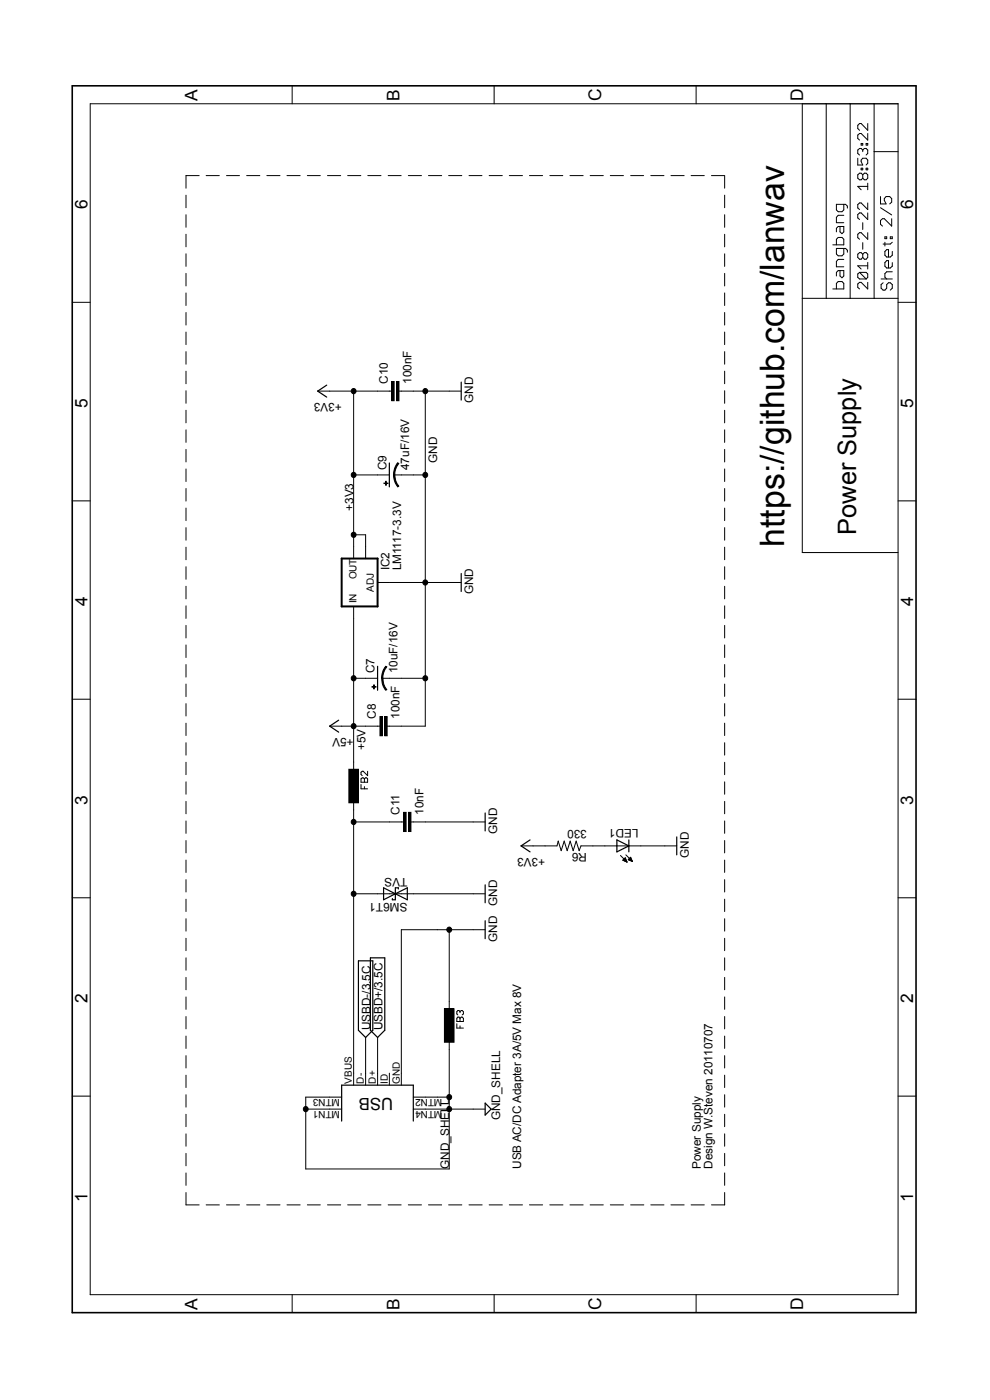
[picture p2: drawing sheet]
<svg xmlns="http://www.w3.org/2000/svg" width="210mm" height="297mm" viewBox="0 0 210 297" stroke-linecap="round" stroke-linejoin="round" font-family="sans-serif">
<g fill="none" stroke="#000" stroke-width=".21">
<path d="M62 18.2v3.8M104.8 18.2v3.8M147.7 18.2v3.8M19.1 22h171.4v252.7h-171.4zM42.2 37.3h-2.7v2.6M43.7 37.3h2.8M48 37.3h2.8M52.3 37.3h2.8M56.6 37.3h2.8M60.9 37.3h2.8M65.2 37.3h2.7M69.5 37.3h2.8"/>
<path d="M73.7 37.3h2.8M78 37.3h2.8M82.3 37.3h2.8M86.6 37.3h2.8M90.9 37.3h2.8M95.2 37.3h2.8M99.5 37.3h2.7M103.8 37.3h2.8M108 37.3h2.8M112.3 37.3h2.8M116.6 37.3h2.8M120.9 37.3h2.8"/>
<path d="M125.2 37.3h2.8M129.5 37.3h2.7M133.8 37.3h2.7M138 37.3h2.8M142.3 37.3h2.8M146.6 37.3h2.8M150.9 37.3h2.8M153.7 37.3v2.6M170.2 22v95.2h20.3M175.3 22v41.3M180.3 22v41.3M181.9 33.6v1.4h1.1l-.3-.7v-.3l.3-.4h.7l.4 .4v.6l-.4 .4"/>
<path d="M182.7 30.4h.3v.4h-.3zM182.7 35.7h.3v.3h-.3zM183 31.8l.3-.3h.4l.4 .3v.8l-.4 .3M183 37.1l.3-.4h.4l.4 .4v.7l-.4 .3h-.4l-.3-.3M183 31.8l-.3-.3h-.4l-.4 .3v.8l.4 .3M183 37.1l-.3-.4h-.4l-.4 .4v.7l.4 .3h.4l.3-.3M183 31.8v.4M183 37.1v.7M183.7 30.4h.4v.4h-.4zM183.7 35.7h.4v.3h-.4zM184.1 26.2v1.4l-1.4-1.4h-.4l-.4 .4v.7l.4 .3M184.1 28.3v1.4l-1.4-1.4h-.4l-.4 .4v.7l.4 .3"/>
<path d="M184.1 38.9v1.4M184.1 39.5h-2.2l.8 .8M185.4 32.2h5.1M185.4 22v41.3M39.5 41.4v2.7M39.5 45.6v2.6M39.5 49.7v2.7M39.5 53.8v2.7M39.5 58v2.7M153.7 41.4v2.7M153.7 45.6v2.6M153.7 49.7v2.7"/>
<path d="M153.7 53.8v2.7M153.7 58v2.7M176.7 51.9h2.3v-1.1l-.4-.4h-.8l-.4 .4v1.1M178.2 48v1.2l.4 .4 .4-.4v-1.2h-1.2l-.4 .4v.8M178.2 57.4v1.1l.4 .4 .4-.4v-1.1h-1.2l-.4 .4v.7M179 43.3v1.2l-.4 .4h-.8l-.4-.4v-1.2h2l.3 .4v.5M179 52.7v1.2l-.4 .4h-.8l-.4-.4v-1.2h2l.3 .4v.4M179 45.7h-1.2l-.4 .4v1.1h1.6M179 55h-1.2l-.4 .5v1.1h1.6M182.3 57.8h1.4l.4 .3v.7l-.4 .4M182.3 57.8l-.4 .3v.7l.4 .4h1.4M182.3 57.8l1.4 1.4"/>
<path d="M183 53.9l.3-.3h.4l.4 .3v.7l-.4 .4h-.4l-.3-.4M183 53.9l-.3-.3h-.4l-.4 .3v.7l.4 .4h.4l.3-.4M183 47.2v1.5M183 51.5v1.4M183 53.9v.7M184.1 43.1v1.3l-1.4-1.3h-.4l-.4 .3v.7l.4 .3M184.1 45.2v1.4l-1.4-1.4h-.4l-.4 .3v.7l.4 .4M184.1 49.4v1.4l-1.4-1.4h-.4l-.4 .3v.7l.4 .4M184.1 55.7v1.4M184.1 59.9v1.4l-1.4-1.4h-.4l-.4 .3v.8l.4 .3M184.1 56.4h-2.2l.8 .7M186.8 41.7v1.6h1.2l-.4-.8v-.4l.4-.4h.7l.4 .4v.8l-.4 .4"/>
<path d="M186.8 44.1l2.3 1.5M186.9 59.2h2.4M187.3 60l-.4 .4v.7l.4 .5h.4l.4-.5v-.7l.4-.4h.3l.5 .4v.7l-.5 .5M187.7 50.2h.4v.4h-.4zM187.7 51.4v.8M188.8 50.2h.5v.4h-.5zM189.1 46.4v1.6l-1.5-1.6h-.4l-.4 .4v.8l.4 .4M189.3 53.3v.8l-.5 .4h-.7l-.4-.4v-.8l.4-.3h.4v1.5M189.3 55.7v.8l-.5 .4h-.7l-.4-.4v-.8l.4-.4h.4v1.6M189.3 57.7h-1.2l-.4 .3v.8l.4 .4M189.3 51.4l-.5 .4h-1.5M15.3 64.1h3.8"/>
<path d="M39.5 62.1v2.7M39.5 66.3v2.7M39.5 70.4v2.7M39.5 74.6v2.7M39.5 78.7v2.7M153.7 62.1v2.7M153.7 66.3v2.7M153.7 70.4v2.7M153.7 74.6v2.7M153.7 78.7v2.7M170.2 63.3h20.3M176.7 61.3h2.3v-1.2l-.4-.4h-.8l-.4 .4v1.2"/>
<path d="M190.5 64.1h3.8M39.5 82.9v2.7M39.5 87v2.7M39.5 91.2v2.7M39.5 95.3v2.7M39.5 99.5v2.7M67.4 83h15.7M75 83v35.5M83.1 80.9h.5v4.1h-.5zM84.1 80.9h.5v4.1h-.5zM84.4 98.2l.2 .1a3.8 3.8 0 0 0-.9 2.5h-.2a4 4 0 0 1 .9-2.6zM84.6 83h13.2"/>
<path d="M90.2 83v71.1h-8.1M153.7 82.9v2.7M153.7 87v2.7M153.7 91.2v2.7M153.7 95.3v2.7M153.7 99.5v2.7M15.3 106.3h3.8M39.5 103.6v2.7M39.5 107.8v2.6M39.5 111.9v2.7M39.5 116.1v2.6M75 113.5h2.6v5"/>
<path d="M75 100.8h7.6M81.4 102.5l.9 .1zM81.8 102.1l.1 .9zM83.5 100.8h.2a3.8 3.8 0 0 0 .9 2.3l-.2 .2a3.9 3.9 0 0 1-.9-2.5zM83.6 100.8h6.6M153.7 103.6v2.7M153.7 107.8v2.6M153.7 111.9v2.7M153.7 116.1v2.6M190.5 106.3h3.8M39.5 120.2v2.7M39.5 124.4v2.6"/>
<path d="M39.5 128.5v2.7M39.5 132.7v2.6M39.5 136.8v2.7M75 128.7v35.5M80.1 123.6h17.7M153.7 120.2v2.7M153.7 124.4v2.6M153.7 128.5v2.7M153.7 132.7v2.6M153.7 136.8v2.7M15.3 148.3h3.8M39.5 141v2.6"/>
<path d="M39.5 145.1v2.7M39.5 149.3v2.6M39.5 153.4v2.6M39.5 157.6v2.6M69.9 154.1h10.7M75 143.9h5.1M78.9 145.7l.9 .1zM79.3 145.3l.1 .8zM80.6 152h.5v4.1h-.5zM81 143.9h.2a3.5 3.5 0 0 0 .8 2.4l-.2 .1a3.4 3.4 0 0 1-.8-2.5zM81.1 143.9h9.1M81.6 152h.5v4.1h-.5z"/>
<path d="M81.8 141.4l.2 .1a3.8 3.8 0 0 0-.8 2.4h-.3a4 4 0 0 1 .9-2.5zM153.7 141v2.6M153.7 145.1v2.6M153.7 149.3v2.6M153.7 153.4v2.6M153.7 157.6v2.6M190.5 148.3h3.8M39.5 161.7v2.6M39.5 165.9v2.6M39.5 170v2.6M39.5 174.2v2.6M39.5 178.3v2.6"/>
<path d="M74 163.2h2v7.1h-2zM75 169.3v60.9M75 174.4h10.6M76.6 166.4v.9h1.4M76.6 165.2l.2-.2 .5 .2 .5-.2 .2 .2v.7h-1.4zM77.3 165.2v.7M77.3 166.9v.4M78 163.6v.9l-1-.9h-.2l-.2 .2v.5l.2 .2M85.6 172.3h.5v4.1h-.5zM86.7 172.3h.5v4.1h-.5zM87.2 174.4h15.7M110.5 179.5h7.7l.2-1.1 .6 2.1 .7-2.1 .6 2.1 .6-2.1 .7 2.1 .6-2.1 .7 2.1 .3-1h20.4"/>
<path d="M153.7 161.7v2.6M153.7 165.9v2.6M153.7 170v2.6M153.7 174.2v2.6M153.7 178.3v2.6M15.3 190.5h3.8M39.5 182.5v2.6M39.5 186.6v2.6M39.5 190.8v2.6M39.5 194.9v2.6M39.5 199.1v2.6M75 189.6h27.9"/>
<path d="M95.3 197.2v17.8M102.9 197.2h-17.8v33M131.6 181.5l1.4 1.4M132.2 182.4v.1M132.3 182.3v.2M132.4 182.2v.4M132.5 182.2v.4M132.5 182.1v.6M132.6 182l-.5 .5 .9 .4M132.6 182l.4 .9M132.6 182v.7M132.7 182.2v.6"/>
<path d="M132.8 181.4l1.4 1.4M132.8 182.4v.4M132.9 182.6v.2M133 182.8v.1M133.3 182.4l.5-.5 .4 .9zM133.3 182.3v.1M133.4 182.2v.3M133.5 182.1v.4M133.6 182v.5M133.7 181.9v.6M133.8 181.9v.7M133.9 182.1v.5"/>
<path d="M133.9 182.3v.4M134.1 182.5v.2M134.2 182.7v.1M153.7 182.5v2.6M153.7 186.6v2.6M153.7 190.8v2.6M153.7 194.9v2.6M153.7 199.1v2.6M190.5 190.5h3.8M39.5 203.2v2.6M39.5 207.3v2.7M39.5 211.5v2.6"/>
<path d="M39.5 215.6v2.7M39.5 219.8v2.6M94.3 214h2v7.1h-2zM96.9 217.2v.9h1.4M97.1 215.8h.3l.2 .2 .4-.2 .3 .2v.7h-1.4v-.7zM97.6 214.6l-.2-.2h-.3l-.2 .2v.5l.2 .2M97.6 214.6v.2M97.6 216v.7M97.6 217.6v.5M97.6 214.6l.2-.2 .5 .2v.5l-.3 .2M153.7 203.2v2.6M153.7 207.3v2.7"/>
<path d="M153.7 211.5v2.6M153.7 215.6v2.7M153.7 219.8v2.6M15.3 232.5h3.8M39.5 223.9v2.7M39.5 228.1v2.6M39.5 232.2v2.7M39.5 236.4v2.6M64.9 235.3h7.6M77.6 220.1v10.1M80.1 220.1v10.1M82.6 227.7v2.5"/>
<path d="M87.7 232.7h7.6M87.7 235.3h15.2M95.3 220.1v27.9h-30.4v-15.3h7.6M153.7 223.9v2.7M153.7 228.1v2.6M153.7 232.2v2.7M153.7 236.4v2.6M190.5 232.5h3.8M39.5 240.5v2.7M39.5 244.7v2.6M39.5 248.8v2.7M39.5 253v2.6h2.7"/>
<path d="M43.7 255.6h2.8M48 255.6h2.8M52.3 255.6h2.8M56.6 255.6h2.8M60.9 255.6h2.8M65.2 255.6h2.7M69.5 255.6h2.8M73.7 255.6h2.8M78 255.6h2.8M82.3 255.6h2.8M86.6 255.6h2.8M90.9 255.6h2.8"/>
<path d="M95.2 255.6h2.8M99.5 255.6h2.8M103.8 255.6h2.8M108 255.6h2.8M112.3 255.6h2.8M116.6 255.6h2.8M120.9 255.6h2.8M125.2 255.6h2.8M129.5 255.6h2.7M133.8 255.6h2.8M138 255.6h2.8M142.3 255.6h2.8"/>
<path d="M146.6 255.6h2.8M153.7 240.5v2.7M153.7 244.7v2.6M153.7 248.8v2.7M153.7 253v2.6h-2.8M62 274.7v3.8M104.8 274.7v3.8M147.7 274.7v3.8"/>
<circle cx="75" cy="83" r=".53"/>
<circle cx="90.2" cy="83" r=".53"/>
<circle cx="75" cy="100.8" r=".53"/>
<circle cx="75" cy="113.5" r=".53"/>
<circle cx="90.2" cy="100.8" r=".53"/>
<circle cx="90.2" cy="123.6" r=".53"/>
<circle cx="75" cy="143.9" r=".53"/>
<circle cx="75" cy="154.1" r=".53"/>
<circle cx="90.2" cy="143.9" r=".53"/>
<circle cx="75" cy="174.4" r=".53"/>
<circle cx="75" cy="189.6" r=".53"/>
<circle cx="95.3" cy="197.2" r=".53"/>
<circle cx="64.8" cy="235.3" r=".53"/>
<circle cx="95.3" cy="232.7" r=".53"/>
<circle cx="95.3" cy="235.3" r=".53"/>
</g>
<g fill="none" stroke="#000" stroke-width=".25">
<path d="M69.3 81.7l-1.9 1.3 1.9 1.2M82.6 98.2v5.1M97.8 81.1v3.8M97.8 121.7v3.8M71.8 152.8l-1.9 1.3 1.9 1.2M80.1 141.4v5M102.9 172.5v3.8M112.4 178.2l-1.9 1.3 1.9 1.2M130.9 178.2l2.5 1.3-2.5 1.2zM133.4 178.2v2.5M143.6 177.5v3.9M81.4 188.3l2.5 1.3-2.5 1.3z"/>
<path d="M83.9 189.6l2.5-1.3v2.6zM84.5 188.6v-.3h-.6v2.6h-.7v-.3M102.9 187.7v3.8M102.9 195.3v3.8M76 203.8h3.1v14.8l-1.5 1.5-1.6-1.5zM78.6 203.2h3v15.4l-1.5 1.5-1.5-1.5zM72.5 237.8v-7.6h15.2v7.6M102.9 234l1.3 1.3-1.3 1.3z"/>
</g>
<path d="M72.5 118.5h7.6v10.2h-7.6z" fill="none" stroke="#000" stroke-width=".42"/>
<g fill="#000">
<path d="M83.1 80.9h.5v4.1h-.5z" fill-rule="evenodd"/>
<path d="M84.1 80.9h.5v4.1h-.5z" fill-rule="evenodd"/>
<path d="M84.4 98.2l.2 .1a3.8 3.8 0 0 0-.9 2.5h-.2a4 4 0 0 1 .9-2.6z" fill-rule="evenodd"/>
<path d="M81.4 102.5l.9 .1z" fill-rule="evenodd"/>
<path d="M81.8 102.1l.1 .9z" fill-rule="evenodd"/>
<path d="M83.5 100.8h.2a3.8 3.8 0 0 0 .9 2.3l-.2 .2a3.9 3.9 0 0 1-.9-2.5z" fill-rule="evenodd"/>
<path d="M78.9 145.7l.9 .1z" fill-rule="evenodd"/>
<path d="M79.3 145.3l.1 .8z" fill-rule="evenodd"/>
<path d="M80.6 152h.5v4.1h-.5z" fill-rule="evenodd"/>
<path d="M81 143.9h.2a3.5 3.5 0 0 0 .8 2.4l-.2 .1a3.4 3.4 0 0 1-.8-2.5z" fill-rule="evenodd"/>
<path d="M81.6 152h.5v4.1h-.5z" fill-rule="evenodd"/>
<path d="M81.8 141.4l.2 .1a3.8 3.8 0 0 0-.8 2.4h-.3a4 4 0 0 1 .9-2.5z" fill-rule="evenodd"/>
<path d="M74 163.2h2v7.1h-2z" fill-rule="evenodd"/>
<path d="M85.6 172.3h.5v4.1h-.5z" fill-rule="evenodd"/>
<path d="M86.7 172.3h.5v4.1h-.5z" fill-rule="evenodd"/>
<path d="M94.3 214h2v7.1h-2z" fill-rule="evenodd"/>
<circle cx="75" cy="83" r=".53"/>
<circle cx="90.2" cy="83" r=".53"/>
<circle cx="75" cy="113.5" r=".53"/>
<circle cx="75" cy="100.8" r=".53"/>
<circle cx="90.2" cy="100.8" r=".53"/>
<circle cx="90.2" cy="123.6" r=".53"/>
<circle cx="75" cy="143.9" r=".53"/>
<circle cx="75" cy="154.1" r=".53"/>
<circle cx="90.2" cy="143.9" r=".53"/>
<circle cx="75" cy="174.4" r=".53"/>
<circle cx="75" cy="189.6" r=".53"/>
<circle cx="95.3" cy="197.2" r=".53"/>
<circle cx="64.8" cy="235.3" r=".53"/>
<circle cx="95.3" cy="235.3" r=".53"/>
<circle cx="95.3" cy="232.7" r=".53"/>
</g>
<path d="M15.3 18.2h179v260.3h-179z" fill="none" stroke="#000" stroke-width=".34"/>
<text font-size="7.2" x="166.4" y="116" transform="rotate(-90 166.4 116)">https://github.com/lanwav</text>
<text font-size="5.4" x="181.6" y="113.5" transform="rotate(-90 181.6 113.5)">Power Supply</text>
<g font-size="3.7">
<text x="41.9" y="21.4" transform="rotate(-90 41.9 21.4)">A</text>
<text x="84.7" y="21.4" transform="rotate(-90 84.7 21.4)">B</text>
<text x="127.6" y="21.4" transform="rotate(-90 127.6 21.4)">C</text>
<text x="170.4" y="21.4" transform="rotate(-90 170.4 21.4)">D</text>
<text x="18.5" y="44.4" transform="rotate(-90 18.5 44.4)">6</text>
<text x="193.7" y="44.4" transform="rotate(-90 193.7 44.4)">6</text>
<text x="18.5" y="86.5" transform="rotate(-90 18.5 86.5)">5</text>
<text x="193.7" y="86.5" transform="rotate(-90 193.7 86.5)">5</text>
<text x="18.5" y="128.6" transform="rotate(-90 18.5 128.6)">4</text>
<text x="193.7" y="128.6" transform="rotate(-90 193.7 128.6)">4</text>
<text x="18.5" y="170.7" transform="rotate(-90 18.5 170.7)">3</text>
<text x="193.7" y="170.7" transform="rotate(-90 193.7 170.7)">3</text>
<text x="18.5" y="212.8" transform="rotate(-90 18.5 212.8)">2</text>
<text x="193.7" y="212.8" transform="rotate(-90 193.7 212.8)">2</text>
<text x="18.5" y="254.9" transform="rotate(-90 18.5 254.9)">1</text>
<text x="193.7" y="254.9" transform="rotate(-90 193.7 254.9)">1</text>
<text x="41.9" y="277.9" transform="rotate(-90 41.9 277.9)">A</text>
<text x="84.7" y="277.9" transform="rotate(-90 84.7 277.9)">B</text>
<text x="127.6" y="277.9" transform="rotate(-90 127.6 277.9)">C</text>
<text x="170.4" y="277.9" transform="rotate(-90 170.4 277.9)">D</text>
</g>
<text font-size="3.6" x="83.4" y="233" transform="rotate(-180 83.4 233)">USB</text>
<g font-size="2.5">
<text x="82.2" y="81.4" transform="rotate(-90 82.2 81.4)">C10</text>
<text x="87.3" y="81.4" transform="rotate(-90 87.3 81.4)">100nF</text>
<text x="72.5" y="85.5" transform="rotate(-180 72.5 85.5)">+3V3</text>
<text x="100.4" y="85.5" transform="rotate(-90 100.4 85.5)">GND</text>
<text x="82" y="99.7" transform="rotate(-90 82 99.7)">C9</text>
<text x="86.8" y="99.7" transform="rotate(-90 86.8 99.7)">47uF/16V</text>
<text x="92.7" y="98.2" transform="rotate(-90 92.7 98.2)">GND</text>
<text x="75" y="108.4" transform="rotate(-90 75 108.4)">+3V3</text>
<text x="82.6" y="121" transform="rotate(-90 82.6 121)">IC2</text>
<text x="85.1" y="121" transform="rotate(-90 85.1 121)">LM1117-3.3V</text>
<text x="100.4" y="126.1" transform="rotate(-90 100.4 126.1)">GND</text>
<text x="79.5" y="142.9" transform="rotate(-90 79.5 142.9)">C7</text>
<text x="84.3" y="142.9" transform="rotate(-90 84.3 142.9)">10uF/16V</text>
<text x="79.7" y="152.5" transform="rotate(-90 79.7 152.5)">C8</text>
<text x="84.7" y="152.5" transform="rotate(-90 84.7 152.5)">100nF</text>
<text x="75" y="156.6" transform="rotate(-180 75 156.6)">+5V</text>
<text x="77.6" y="159.1" transform="rotate(-90 77.6 159.1)">+5V</text>
<text x="84.7" y="172.8" transform="rotate(-90 84.7 172.8)">C11</text>
<text x="89.8" y="172.8" transform="rotate(-90 89.8 172.8)">10nF</text>
<text x="105.4" y="176.9" transform="rotate(-90 105.4 176.9)">GND</text>
<text x="124.5" y="176.2" transform="rotate(-180 124.5 176.2)">330</text>
<text x="135.4" y="175.9" transform="rotate(-180 135.4 175.9)">LED1</text>
<text x="115.6" y="182" transform="rotate(-180 115.6 182)">+3V3</text>
<text x="124.5" y="180.9" transform="rotate(-180 124.5 180.9)">R6</text>
<text x="146.1" y="182" transform="rotate(-90 146.1 182)">GND</text>
<text x="86.4" y="186.2" transform="rotate(-180 86.4 186.2)">TVS</text>
<text x="86.4" y="191.5" transform="rotate(-180 86.4 191.5)">SM6T1</text>
<text x="105.4" y="192.1" transform="rotate(-90 105.4 192.1)">GND</text>
<text x="105.4" y="199.8" transform="rotate(-90 105.4 199.8)">GND</text>
<text x="78.6" y="218.6" transform="rotate(-90 78.6 218.6)">USBD-/3.5C</text>
<text x="81.1" y="218.6" transform="rotate(-90 81.1 218.6)">USBD+/3.5C</text>
<text x="106.1" y="237.7" transform="rotate(-90 106.1 237.7)">GND_SHELL</text>
<text x="95.3" y="248" transform="rotate(-90 95.3 248)">GND_SHELL</text>
<text x="110.5" y="248" transform="rotate(-90 110.5 248)">USB AC/DC Adapter 3A/5V Max 8V</text>
<text x="148.6" y="248" transform="rotate(-90 148.6 248)">Power Supply</text>
<text x="151.2" y="248" transform="rotate(-90 151.2 248)">Design W.Steven 20110707</text>
</g>
<g font-size="2.1">
<text x="75.6" y="122.9" transform="rotate(-90 75.6 122.9)">OUT</text>
<text x="79.3" y="125.6" transform="rotate(-90 79.3 125.6)">ADJ</text>
<text x="75.6" y="128" transform="rotate(-90 75.6 128)">IN</text>
<text x="72.1" y="233.1" transform="rotate(-180 72.1 233.1)">MTN3</text>
<text x="74.6" y="229.9" transform="rotate(-90 74.6 229.9)">VBUS</text>
<text x="77.2" y="229.9" transform="rotate(-90 77.2 229.9)">D-</text>
<text x="79.7" y="229.9" transform="rotate(-90 79.7 229.9)">D+</text>
<text x="82.3" y="229.9" transform="rotate(-90 82.3 229.9)">ID</text>
<text x="84.8" y="229.9" transform="rotate(-90 84.8 229.9)">GND</text>
<text x="93.8" y="233.1" transform="rotate(-180 93.8 233.1)">MTN2</text>
<text x="72.1" y="235.7" transform="rotate(-180 72.1 235.7)">MTN1</text>
<text x="93.8" y="235.7" transform="rotate(-180 93.8 235.7)">MTN4</text>
</g>
</svg>
